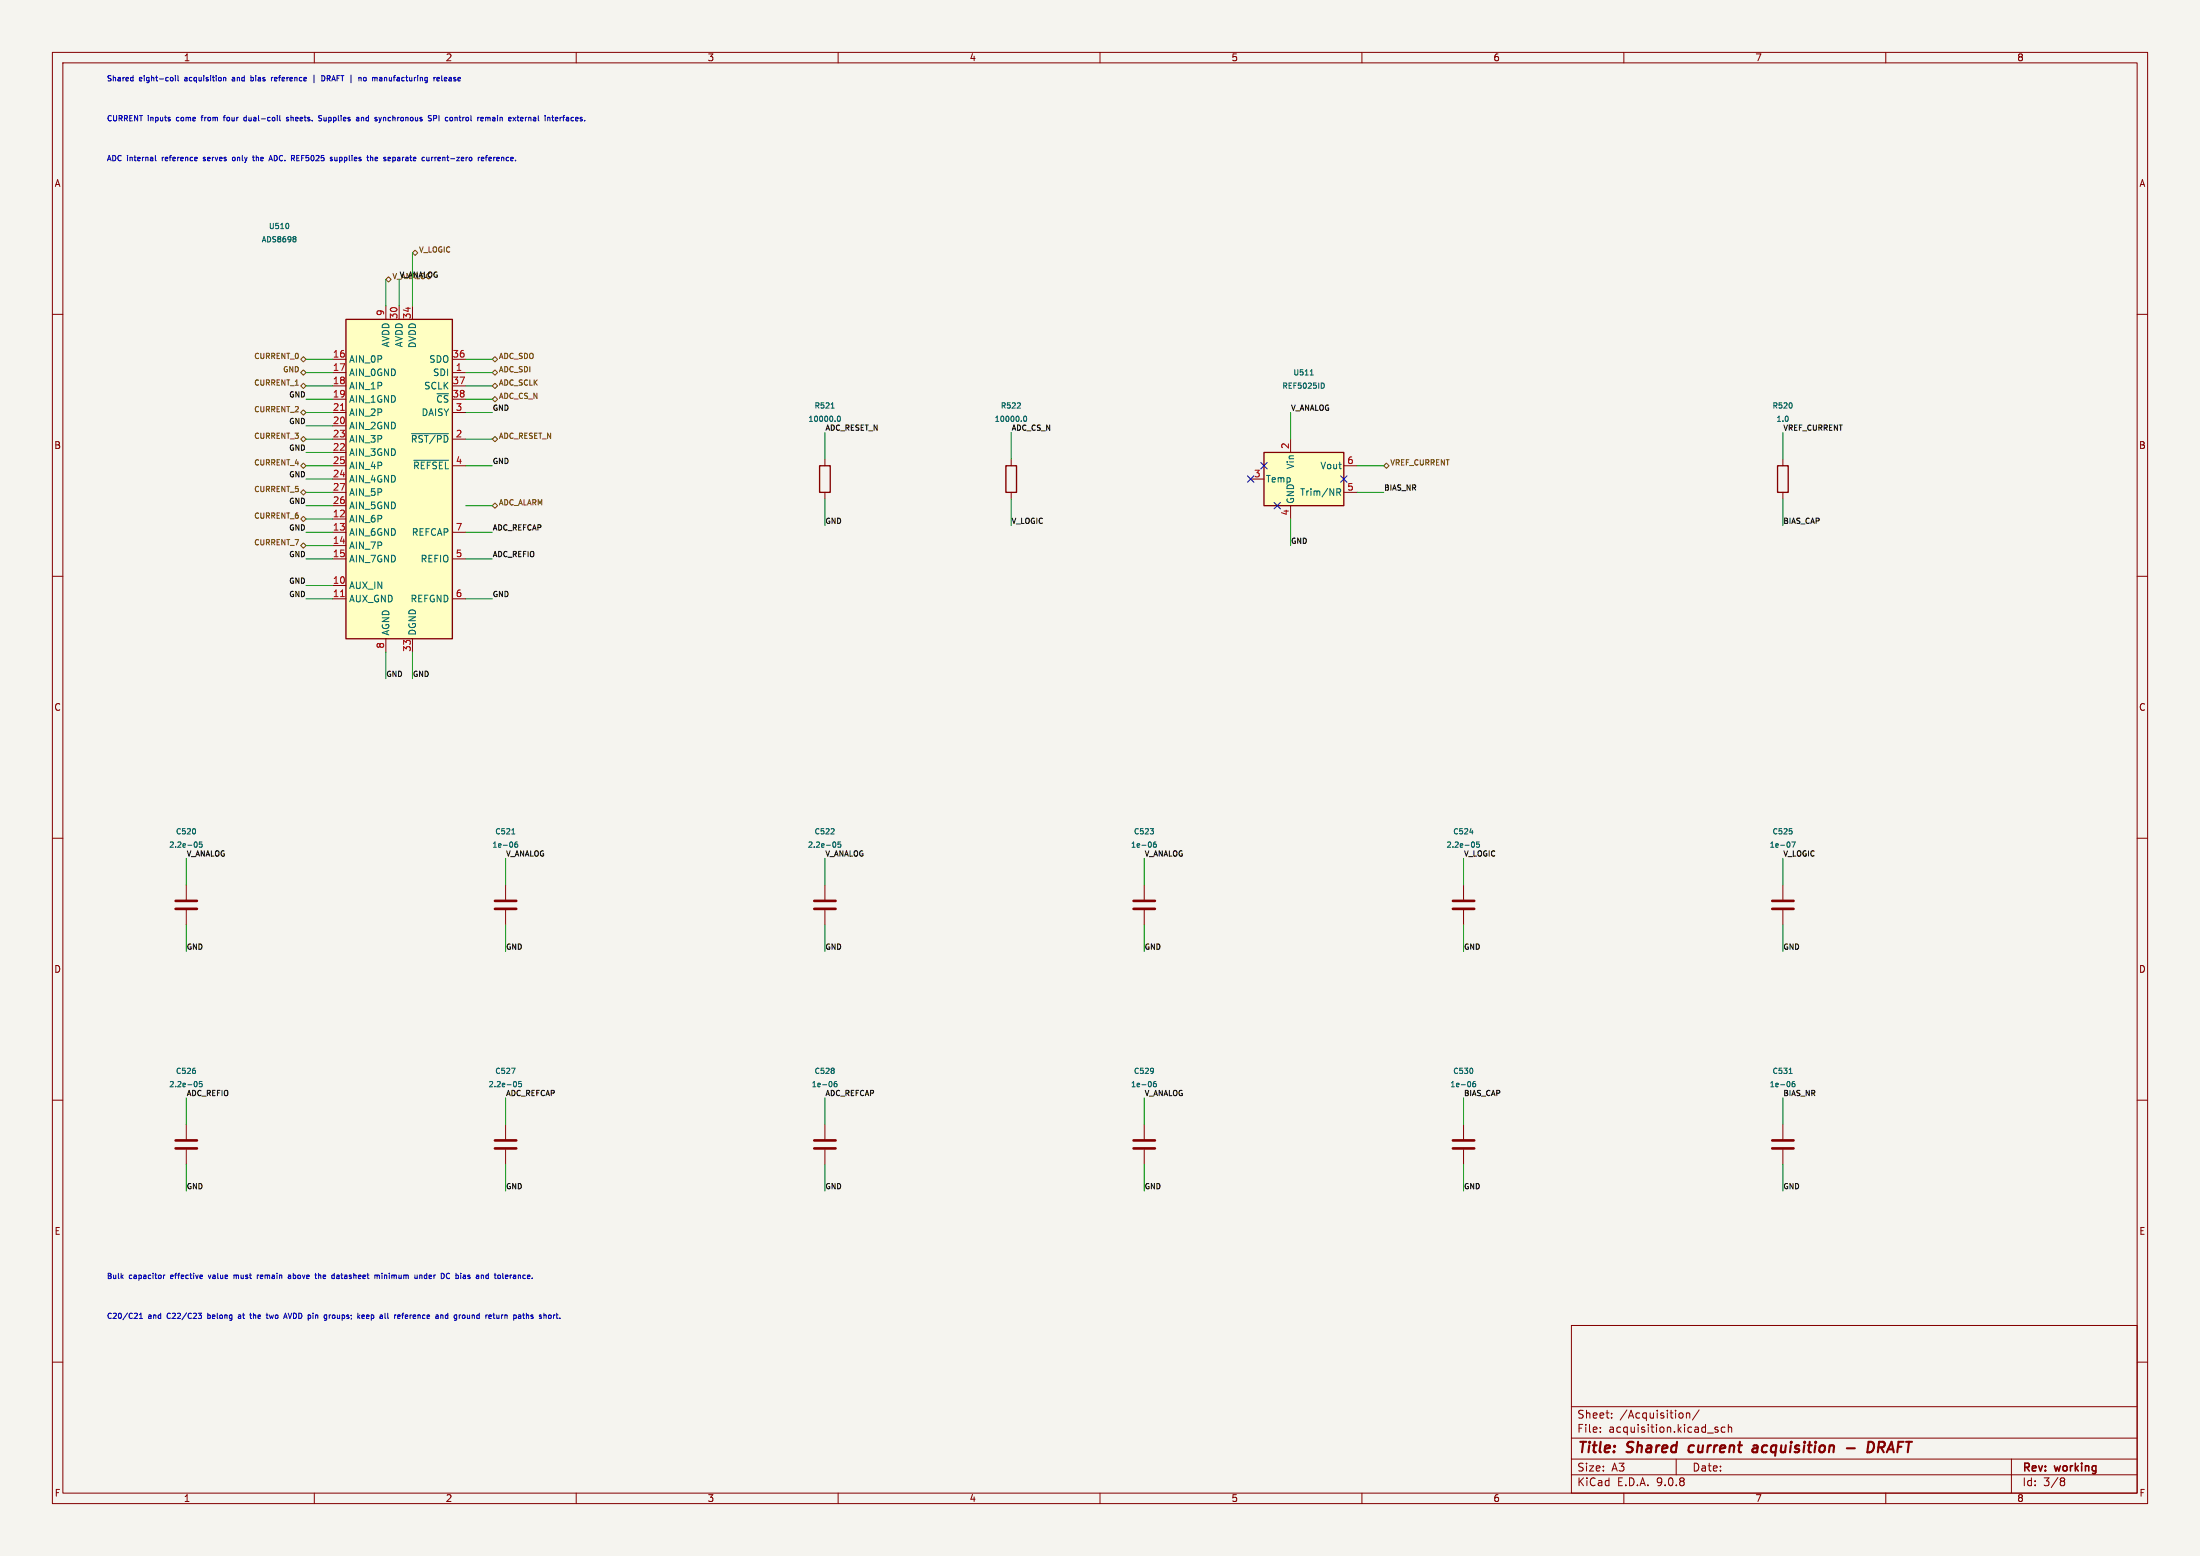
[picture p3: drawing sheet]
<svg xmlns="http://www.w3.org/2000/svg" width="420mm" height="297mm" viewBox="0 0 420 297" stroke-linecap="round" stroke-linejoin="round" font-family="sans-serif">
<path d="M0 0h420v297h-420z" fill="#f5f4ef" stroke="#f5f4ef" stroke-width=".19"/>
<g fill="none" stroke="#840000" stroke-width=".19">
<path d="M10 10h400v277h-400zM12 12h396v273h-396zM60 10v2M110 10v2M160 10v2M210 10v2M260 10v2M310 10v2M360 10v2M10 60h2M408 60h2M157.5 87.6v1.3"/>
<path d="M157.5 94v1.3M10 110h2M408 110h2M10 160h2M408 160h2M10 210h2M35.6 214.6v2.8M35.6 219.5v2.7M157.5 214.6v2.8M157.5 219.5v2.7M408 210h2M300 253h108v32h-108z"/>
<path d="M10 260h2M300 278.5h108M300 274.5h108M300 268.5h108M305.5 273.2v.2M305.5 272.5v.1M307.7 270.5v.2M307.7 269.8v.1M320 278.5v3M321.2 269.8v.7M321.9 269.8l.3-.1 .3 .1 .1 .9M321.9 269.7v1"/>
<path d="M324.4 269.1l-1.3 1.9M327.4 272.7l.6 .4-.2 .3-.4-.1M327.9 272.5l-.3-.1-.2 .2M329.3 272.5l-.4-.1-.3 .3 .1 .6h.6M329.9 272.5l.3-.1 .3 .1 .1 .9M329.9 271.9v1.5M384 278.5v6.5M408 260h2M60 285v2M110 285v2M160 285v2M210 285v2"/>
<path d="M260 285v2M300 281.5h108M310 285v2M360 285v2M393.6 282.7h.3M393.9 282.7l.2 .2 .1 .4-.2 .2-.4 .1M394.2 282.4l-.3 .3"/>
</g>
<path d="M322.5 276.1l-.2 .7 .4 .4M334.7 276h.8M335.5 276.3l-.6 .1a.4 .4 0 0 0-.4 .4 .4 .4 0 0 0 .3 .4l.6-.1M352.6 276.4h1.5M356.7 275.2a.96 .96 0 0 1 1.1 .6 .96 .96 0 0 1-.3 1.1l-.5 .3h-.5zM358.6 276.3h.8M359.5 275.2h-.8l-.2 2" fill="none" stroke="#840000" stroke-width=".4"/>
<path d="M33.5 217.7h4.1M33.5 219.2h4.1M155.4 217.7h4.1M155.4 219.2h4.1" fill="none" stroke="#840000" stroke-width=".51"/>
<path d="M158.7 77.9h.5M159.9 79.5l.2-.1a.54 .54 0 0 1 .3 .5 .54 .54 0 0 1-.3 .5l-.2-.3zM37.3 204.4v.4M37.4 206.4a.64 .64 0 0 1 0 1M38.6 206.4h-.5l-.1 .5h.5l.1 .4-.2 .1-.4-.1M159.2 204v.2M159.2 204.4v.4M159.7 206.4l-.3 .1-.1 .2-.1 .5 .2 .2 .4-.1-.1-.4-.3-.1-.2 .2" fill="none" stroke="#006464" stroke-width=".19"/>
<path d="M156.5 88.9h2v5.1h-2z" fill="none" stroke="#840000" stroke-width=".25"/>
<path d="M241.3 86.4h15.2v10.1h-15.2z" fill="#ffffc2"/>
<path d="M192 88.9h2.1v5.1h-2.1zM241.3 86.4h15.2v10.1h-15.2z" fill="none" stroke="#840000" stroke-width=".25"/>
<g fill="none" stroke="#840000" stroke-width=".19">
<path d="M193 87.6v1.3M193 94v1.3M238.8 91.4h2.5M246.4 83.8v2.6M246.4 96.5v2.6M256.5 88.9h2.6M256.5 94h2.6M96.5 168.9v2.8M96.5 173.7v2.8M157.5 168.9v2.8M157.5 173.7v2.8M218.4 168.9v2.8"/>
<path d="M218.4 173.7v2.8M279.4 168.9v2.8M279.4 173.7v2.8M340.4 168.9v2.8M340.4 173.7v2.8M96.5 214.6v2.8M96.5 219.5v2.7M218.4 214.6v2.8M218.4 219.5v2.7M279.4 214.6v2.8M279.4 219.5v2.7"/>
</g>
<g fill="none" stroke="#006464" stroke-width=".19">
<path d="M194.2 77.9h.6M194.8 77v.3M195.5 79.5l.2-.1a.54 .54 0 0 1 .3 .5 .54 .54 0 0 1-.3 .5l-.3-.3zM250.1 71.6h.6M250.3 70.7l.1-.1v1M252.5 73.1a.55 .55 0 0 1 .3 .5 .55 .55 0 0 1-.3 .5M255.2 93.3h.5l.2 .2-.1 .4-.6 .1M255.5 94l.4 .6M97.7 159.2h.6M158.6 159.2h.6M159.2 158.3v.3M219.6 158.2h.6l-.3 .4"/>
<path d="M220.2 158.6v.5M280.6 158.8h.6M342.1 158.6v.5M98.7 160.7l-.2 .1-.2 .1v.6l.2 .2 .3-.1-.1-.5h-.2l-.2 .2M159.3 160.7a.64 .64 0 0 1 0 1M160.5 160.7h-.5l-.1 .5 .5-.1 .1 .5-.2 .1-.4-.1M220.7 160.7l-.3 .1-.2 .1v.6l.2 .2 .3-.1v-.5h-.3l-.2 .2M281.2 160.7a.64 .64 0 0 1 0 1M282.4 160.7h-.5v.5l.5-.1v.5l-.1 .1-.4-.1M342.1 160.7h.6l-.4 1M97.7 203.9h.6l-.4 1M98.4 206.4a.64 .64 0 0 1 0 1"/>
<path d="M99.5 206.4h-.5v.5h.5v.4l-.1 .1-.4-.1M220.2 204v.7M220.2 204.3v.1M220.7 206.4l-.3 .1-.2 .2v.5l.2 .2 .3-.1v-.4l-.3-.1-.2 .2M281.1 204.1v.6M281.6 206.4l-.3 .1-.1 .2-.1 .5 .2 .2 .4-.1-.1-.4-.3-.1-.2 .2"/>
</g>
<g fill="none" stroke="#840000" stroke-width=".51">
<path d="M94.5 172h4.1M94.5 173.5h4.1M155.4 172h4.1M155.4 173.5h4.1M216.4 172h4.1M216.4 173.5h4.1M277.4 172h4M277.4 173.5h4M338.3 172h4.1M338.3 173.5h4.1M94.5 217.7h4.1M94.5 219.2h4.1"/>
<path d="M216.4 217.7h4.1M216.4 219.2h4.1M277.4 217.7h4M277.4 219.2h4"/>
</g>
<path d="M66 61h20.4v60.9h-20.4z" fill="#ffffc2"/>
<path d="M66 61h20.4v60.9h-20.4zM339.3 88.9h2.1v5.1h-2.1z" fill="none" stroke="#840000" stroke-width=".25"/>
<g fill="none" stroke="#840000" stroke-width=".19">
<path d="M73.7 58.4v2.6M76.2 58.4v2.6M78.7 58.4v2.6M63.5 68.6h2.5M63.5 71.1h2.5M63.5 73.7h2.5M63.5 76.2h2.5M63.5 78.7h2.5M86.4 68.6h2.5M86.4 71.1h2.5M86.4 73.7h2.5M86.4 76.2h2.5"/>
<path d="M86.4 78.7h2.5M63.5 81.3h2.5M63.5 83.8h2.5M63.5 86.4h2.5M63.5 88.9h2.5M63.5 91.4h2.5M63.5 94h2.5M63.5 96.5h2.5M63.5 99.1h2.5M86.4 83.8h2.5M86.4 88.9h2.5M340.4 87.6v1.3"/>
<path d="M340.4 94v1.3M63.5 101.6h2.5M63.5 104.1h2.5M63.5 106.7h2.5M63.5 111.8h2.5M63.5 114.3h2.5M86.4 101.6h2.5M86.4 106.7h2.5M86.4 114.3h2.5M73.7 121.9v2.6M78.7 121.9v2.6M35.6 168.9v2.8"/>
<path d="M35.6 173.7v2.8M340.4 214.6v2.8M340.4 219.5v2.7"/>
</g>
<path d="M65 78.3h.7M65 113.9h.7" fill="none" stroke="#a90000" stroke-width=".19"/>
<path d="M55 42.7l.1 .3-.1 .5M56.3 45.2l.2 .2-.2 .2 .2 .4-.2 .2M342.1 77.1v.6M78.6 82.8h7M79 87.9h6.6M37.3 158.4v.6M37.4 160.7a.64 .64 0 0 1 0 1M38.6 160.7h-.5l-.1 .5 .5-.1 .1 .5-.2 .1-.4-.1M341.5 204.9h.6M342.6 206.4l-.3 .1-.1 .2-.1 .5 .2 .2 .3-.1v-.4l-.3-.1-.2 .2" fill="none" stroke="#006464" stroke-width=".19"/>
<path d="M33.5 172h4.1M33.5 173.5h4.1M338.3 217.7h4.1M338.3 219.2h4.1" fill="none" stroke="#840000" stroke-width=".51"/>
<g fill="none" stroke="#725600" stroke-width=".19">
<path d="M74.2 52.8l.5 .5-.5 .5-.5-.5zM78.7 48.3l.5-.5 .6 .5-.6 .5zM57.4 71.1l.5-.5 .5 .5-.5 .5zM57.4 68.6l.5-.5 .5 .5-.5 .5zM57.4 73.7l.5-.5 .5 .5-.5 .5zM57.4 78.7l.5-.5 .5 .5-.5 .5zM94 76.2l.5-.5 .5 .5-.5 .5zM94 71.1l.5-.5 .5 .5-.5 .5zM94 68.6l.5-.5 .5 .5-.5 .5zM94.5 73.2l.5 .5-.5 .5-.5-.5zM57.4 83.8l.5-.5 .5 .5-.5 .5zM57.4 88.9l.5-.5 .5 .5-.5 .5z"/>
<path d="M57.4 99.1l.5-.5 .5 .5-.5 .5zM57.4 94l.5-.5 .5 .5-.5 .5zM94.5 96l.5 .5-.5 .5-.5-.5zM94.5 83.3l.5 .5-.5 .5-.5-.5zM264.2 88.9l.5-.5 .5 .5-.5 .5zM57.4 104.1l.5-.5 .5 .5-.5 .5z"/>
</g>
<g fill="none" stroke="#009600" stroke-width=".19">
<path d="M73.7 53.3v5.1M76.2 53.3v5.1M78.7 48.3v10.1M58.4 71.1h5.1M58.4 73.7h5.1M58.4 76.2h5.1M58.4 78.7h5.1M58.4 68.6h5.1M88.9 71.1h5.1M88.9 73.7h5.1M88.9 76.2h5.1M88.9 78.7h5.1"/>
<path d="M88.9 68.6h5.1M246.4 78.7v5.1M58.4 99.1h5.1M58.4 96.5h5.1M58.4 81.3h5.1M58.4 94h5.1M58.4 83.8h5.1M58.4 86.4h5.1M58.4 88.9h5.1M58.4 91.4h5.1M88.9 96.5h5.1M88.9 83.8h5.1"/>
<path d="M88.9 88.9h5.1M157.5 82.6v5M157.5 95.3v5M193 82.6v5M193 95.3v5M246.4 99.1v5M259.1 94h5.1M259.1 88.9h5.1M340.4 82.6v5M340.4 95.3v5M58.4 101.6h5.1M58.4 104.1h5.1"/>
<path d="M58.4 106.7h5.1M58.4 114.3h5.1M58.4 111.8h5.1M88.9 101.6h5.1M88.9 106.7h5.1M88.9 114.3h5.1M73.7 124.5v5M78.7 124.5v5M35.6 163.8v5.1M35.6 176.5v5.1M96.5 163.8v5.1M96.5 176.5v5.1"/>
<path d="M157.5 163.8v5.1M157.5 176.5v5.1M218.4 163.8v5.1M218.4 176.5v5.1M279.4 163.8v5.1M279.4 176.5v5.1M340.4 163.8v5.1M340.4 176.5v5.1M35.6 209.6v5M96.5 209.6v5M157.5 209.6v5M218.4 209.6v5"/>
<path d="M279.4 209.6v5M340.4 209.6v5M35.6 222.2v5.1M96.5 222.2v5.1M157.5 222.2v5.1M218.4 222.2v5.1M279.4 222.2v5.1M340.4 222.2v5.1"/>
</g>
<path d="M238.2 90.8l1.2 1.2M239.4 90.8l-1.2 1.2M240.7 88.3l1.2 1.2M241.9 88.3l-1.2 1.2M243.2 95.9l1.2 1.2M244.4 95.9l-1.2 1.2M255.9 90.8l1.2 1.2M257.1 90.8l-1.2 1.2" fill="none" stroke="#000084" stroke-width=".19"/>
<g fill="none" stroke="#0000c2" stroke-width=".19">
<path d="M25.1 14.8h.3M25.4 14.4v1.1M25.4 15.4l-.3 .1M32.6 14.8h.3l.1 .2v.4h-.4M33.5 14.4v.1M33.5 14.8v.7M34 14.4v.9l.1 .2M42.7 14.9l.4-.1v.7M42.7 14.8v.7M44.4 15.1v.3M47.9 15.4l.3 .1M47.9 14.4v1.1"/>
<path d="M48.2 14.8h-.3M51.8 14.8v.7M52.1 14.8l-.3 .2M59.9 14.3v1.5M61.4 14.4a.51 .51 0 0 1 .6 .5 .51 .51 0 0 1-.6 .6M62.5 15h.4M62.9 14.4h-.4v1.1M69.5 14.8h.2l.2 .2v.3l-.2 .2-.3-.2zM72.4 15.3l.2 .2 .3-.1M72.5 14.8h.4v.7M72.9 15l-.5 .2M82.8 14.8v.7"/>
<path d="M83.1 14.8l-.3 .2M83.4 15.1l.5-.1-.1-.2h-.2l-.2 .1 .1 .5h.3M84.3 14.4v.9l.2 .2M85 14.8l-.2 .1v.4l.2 .2M85.3 15l-.5 .1M29.7 29.7v.8l.1 .2M32.4 22.7l.1 .2-.1 .2M32.4 22.4h.1M37.5 30l.1 .3-.4 .1M37.6 30.6l-.1 .1M38.4 22.4h.4M38.8 30.6l.1 .1"/>
<path d="M38.9 30.1v.2M42.6 22.4h.4M43 22.1l-.2 .1v.9M44.7 30l-.3 .2v.4l.3 .1M47 22.4h-.3l-.2 .2 .1 .4h.4M47 22.1v1M48.2 30h.4M48.3 29.7v.8l.3 .2M51.3 30.7l.4-1 .3 1M51.4 30.4h.5M53.4 22.1v.8l.2 .2M55.1 22.4h-.3l-.1 .1v.2l.4 .1v.2h-.4"/>
<path d="M56.7 30.2h.3M57.1 29.7h-.4v1h.4M60.8 22.3l.6 .5-.2 .3-.4-.1M61.4 22.1h-.4l-.2 .1M61.8 22.4l.1 .6M63.9 30l.1 .6h.4M68.2 22.4l.3 .1v.6M68.5 23l-.3 .1M68.5 22.6l-.3 .1M69 22.4v.7M69.4 22.4l-.4 .1M70.7 30.1h.4l.1 .6"/>
<path d="M70.7 29.7v1M71.7 30.1v.5M72.1 30.3l-.5 .1M72.3 22.4l.3 .7M72.6 23.1l-.1 .2M72.8 22.4l-.2 .7M74.4 30l.2 .3-.5 .1M74.5 30.6l-.1 .1M75 30v1M75 30.6l.1 .1M75.1 30l-.1 .1M81.5 30v.6h.4"/>
<path d="M81.9 30v.7M82 22.1h.3M82 22.5l.3 .1v.3l-.1 .2h-.3M82.4 30v.7M82.7 30l-.3 .2M82.8 22.6l.5-.1v-.3l-.5-.1v1M86.8 22.4v.7M87.1 22.4l-.3 .1M91.3 30v.7M91.6 30l-.3 .2M91.9 30.4l.5-.1-.1-.2-.3-.1-.1 .2v.4h.4M92.1 22.4l.2 .2-.5 .1"/>
<path d="M92.2 23l-.1 .1M92.7 30h.3M92.7 22.5l.3-.1 .1 .1M92.7 22.4v.7M93 29.7l-.2 .1v.9M93.1 22.5v.6M93.5 22.4h-.2l-.2 .1M93.7 30l-.4 .2 .1 .4 .3 .1M93.8 30.3l-.5 .1M98.7 22.4h.4M98.8 22.1v.8l.3 .2M99.7 22.4l-.3 .1v.5l.3 .1"/>
<path d="M99.9 22.6l-.5 .1M105.3 22.4h.4M105.5 23l.2 .1M106 22.7l.5-.1-.1-.2h-.2l-.2 .1 .1 .5h.3M26 250.7l.2 .1v.3l-.6 .6h.6M26.6 251.7h.6M26.6 250.9l.3-.2v1M31.2 243.4v.7M31.5 243.4l-.3 .2M37.8 250.7h.7l-.4 .3 .3 .1 .1 .4-.2 .2h-.3M38.3 243.4h.3l.1 .2-.5 .1M38.6 244l-.3 .1"/>
<path d="M39.7 250.7v1M39.7 251.6l.1 .1M39.8 251h-.1M39.8 243.4l.2 .7M44.7 243.4v.7M44.9 243.4l-.2 .1M45.8 251h-.3M45.9 251.3l-.4 .1v.2l.4 .1M47.7 251h.3M47.8 251.5l.2 .2M49.1 243.4v.7M49.4 243.4l-.3 .2"/>
<path d="M50.8 251h.4M51.1 251.7h.1M51.4 251l.2 .7 .2-.5M54.5 250.7l.3 1M55 250.7l.4 1M55.1 243.4h.3l.1 .7M55.5 243.6l-.5 .2 .2 .3 .3-.1M60.8 243v1.1M61.2 243.4l-.4 .1M62.8 251v.7M63.1 251l-.3 .2M63.5 251.1v.5"/>
<path d="M64.3 243.4h.4M64.6 243.7l-.3 .1v.2l.3 .1M68.3 250.7v1M69.1 251.3l.5-.1-.1-.2h-.3l-.1 .1v.5h.4M70.3 251l-.3 .1v.5l.3 .1M70.4 251.2l-.4 .1M71.7 243.4l.3 .1M72 243.5l.1-.1h.3v.7M72 243.5v.6M72.9 243v.1M72.9 243.4v.7M74 250.7v.8l.2 .2"/>
<path d="M76.7 251h.4M77.1 250.7l-.3 .1M77.7 251l-.3 .1v.5l.3 .1M77.8 251.2l-.4 .1M80.1 243.5l.4-.1 .1 .7M80.1 243.4v.7M81 243.5v.5M84.4 251l.2 .1v.6M85.4 243.1h.4M85.5 251h-.3l-.2 .2 .1 .4h.4M85.5 250.7v1M85.8 244h-.4"/>
<path d="M89.2 251l.1 .6h.3M89.3 244l.1 .1M89.4 243.4v.3M92.7 243.9l.2 .2 .3-.1M93.2 243.4h-.3l-.2 .2M93.2 243v1.1M94.8 251l.1 .6h.4M95.3 251v.7M95.7 251v.7M95.8 251l-.1 .2M96.6 243.4h.3l.1 .2-.5 .1M96.9 244l-.3 .1"/>
<path d="M100.5 251.1l.4-.1v.7M100.5 250.7v1M101.4 251.6l.1 .1M101.4 251v.3M106 251l-.3 .2M106.2 251h.3M106.3 250.7v.8l.2 .2"/>
</g>
<g font-size="2.8" fill="#840000">
<text x="301" y="277.9">Title:</text>
<text x="310.6" y="277.9">Shared</text>
<text x="323.3" y="277.9">current</text>
<text x="336.2" y="277.9">acquisition</text>
<text x="359.8" y="277.9">DRAFT</text>
</g>
<g font-size="2.1" fill="#840000">
<text x="301" y="273.7">File:</text>
<text x="301" y="271">Sheet:</text>
<text x="307.1" y="273.7">acquisition.kicad_sch</text>
<text x="309.2" y="271">/Acquisition/</text>
<text x="301" y="281.1">Size:</text>
<text x="307.6" y="281.1">A3</text>
<text x="323" y="281.1">Date:</text>
<text x="386" y="281.3">Rev:</text>
<text x="392.4" y="281.3">working</text>
<text x="301" y="283.9">KiCad</text>
<text x="308.7" y="283.9">E.D.A.</text>
<text x="316.3" y="283.9">9.0.8</text>
<text x="386" y="283.9">Id:</text>
<text x="390.1" y="283.9">3/8</text>
</g>
<g font-size="1.8" fill="#840000">
<text x="35" y="11.9">1</text>
<text x="85" y="11.9">2</text>
<text x="135" y="11.9">3</text>
<text x="185" y="11.9">4</text>
<text x="235" y="11.9">5</text>
<text x="285" y="11.9">6</text>
<text x="335" y="11.9">7</text>
<text x="385" y="11.9">8</text>
<text x="10.3" y="35.9">A</text>
<text x="408.3" y="35.9">A</text>
<text x="10.3" y="85.9">B</text>
<text x="408.2" y="85.9">B</text>
<text x="10.3" y="135.9">C</text>
<text x="408.2" y="135.9">C</text>
<text x="10.3" y="185.9">D</text>
<text x="408.2" y="185.9">D</text>
<text x="10.3" y="235.9">E</text>
<text x="408.3" y="235.9">E</text>
<text x="10.3" y="285.9">F</text>
<text x="35" y="286.9">1</text>
<text x="85" y="286.9">2</text>
<text x="135" y="286.9">3</text>
<text x="185" y="286.9">4</text>
<text x="235" y="286.9">5</text>
<text x="285" y="286.9">6</text>
<text x="335" y="286.9">7</text>
<text x="385" y="286.9">8</text>
<text x="408.3" y="285.9">F</text>
</g>
<g font-size="1.8" fill="#a90000">
<text x="73.4" y="60.4" transform="rotate(-90 73.4 60.4)">9</text>
<text x="75.9" y="61" transform="rotate(-90 75.9 61)">30</text>
<text x="78.5" y="61" transform="rotate(-90 78.5 61)">34</text>
<text x="63.5" y="68.3">16</text>
<text x="63.5" y="70.9">17</text>
<text x="86.3" y="68.3">36</text>
<text x="86.9" y="70.9">1</text>
<text x="63.5" y="73.4">18</text>
<text x="63.5" y="75.9">19</text>
<text x="86.3" y="73.4">37</text>
<text x="86.3" y="75.9">38</text>
<text x="63.5" y="78.5">21</text>
<text x="63.5" y="81">20</text>
<text x="63.5" y="83.6">23</text>
<text x="86.9" y="78.5">3</text>
<text x="86.9" y="83.6">2</text>
<text x="63.5" y="86.1">22</text>
<text x="63.5" y="88.6">25</text>
<text x="86.9" y="88.6">4</text>
<text x="246.1" y="85.8" transform="rotate(-90 246.1 85.8)">2</text>
<text x="257.1" y="88.6">6</text>
<text x="63.5" y="91.2">24</text>
<text x="63.5" y="93.7">27</text>
<text x="239.3" y="91.2">3</text>
<text x="257.1" y="93.7">5</text>
<text x="63.5" y="96.3">26</text>
<text x="63.5" y="98.8">12</text>
<text x="63.5" y="101.3">13</text>
<text x="86.9" y="101.3">7</text>
<text x="246.1" y="98.5" transform="rotate(-90 246.1 98.5)">4</text>
<text x="63.5" y="103.9">14</text>
<text x="63.5" y="106.4">15</text>
<text x="86.9" y="106.4">5</text>
<text x="63.5" y="111.5">10</text>
<text x="63.5" y="114">11</text>
<text x="86.9" y="114">6</text>
<text x="73.4" y="123.9" transform="rotate(-90 73.4 123.9)">8</text>
<text x="78.5" y="124.5" transform="rotate(-90 78.5 124.5)">33</text>
</g>
<g font-size="1.8" fill="#006464">
<text x="66.5" y="69.4">AIN_0P</text>
<text x="66.5" y="72">AIN_0GND</text>
<text x="74.5" y="66.4" transform="rotate(-90 74.5 66.4)">AVDD</text>
<text x="77.1" y="66.4" transform="rotate(-90 77.1 66.4)">AVDD</text>
<text x="79.6" y="66.6" transform="rotate(-90 79.6 66.6)">DVDD</text>
<text x="81.8" y="69.4">SDO</text>
<text x="82.6" y="72">SDI</text>
<text x="66.5" y="74.5">AIN_1P</text>
<text x="66.5" y="77.1">AIN_1GND</text>
<text x="80.9" y="74.5">SCLK</text>
<text x="83.2" y="77.1">~{CS}</text>
<text x="66.5" y="79.6">AIN_2P</text>
<text x="66.5" y="82.1">AIN_2GND</text>
<text x="80.4" y="79.6">DAISY</text>
<text x="66.5" y="84.7">AIN_3P</text>
<text x="66.5" y="87.2">AIN_3GND</text>
<text x="66.5" y="89.8">AIN_4P</text>
<text x="78.3" y="84.7">~{RST/PD}</text>
<text x="78.8" y="89.8">~{REFSEL}</text>
<text x="247.2" y="89.7" transform="rotate(-90 247.2 89.7)">Vin</text>
<text x="252" y="89.8">Vout</text>
<text x="66.5" y="92.3">AIN_4GND</text>
<text x="66.5" y="94.8">AIN_5P</text>
<text x="241.6" y="92.3">Temp</text>
<text x="248.1" y="94.8">Trim/NR</text>
<text x="66.5" y="97.4">AIN_5GND</text>
<text x="66.5" y="99.9">AIN_6P</text>
<text x="247.2" y="96.3" transform="rotate(-90 247.2 96.3)">GND</text>
<text x="66.5" y="102.5">AIN_6GND</text>
<text x="66.5" y="105">AIN_7P</text>
<text x="66.5" y="107.5">AIN_7GND</text>
<text x="78.5" y="102.5">REFCAP</text>
<text x="80.2" y="107.5">REFIO</text>
<text x="66.5" y="112.6">AUX_IN</text>
<text x="66.5" y="115.2">AUX_GND</text>
<text x="78.3" y="115.2">REFGND</text>
<text x="74.5" y="121.4" transform="rotate(-90 74.5 121.4)">AGND</text>
<text x="79.6" y="121.4" transform="rotate(-90 79.6 121.4)">DGND</text>
</g>
<g font-size="1.4" fill="#0000c2">
<text x="20.3" y="15.7">Shared</text>
<text x="26.6" y="15.7">eight-coil</text>
<text x="35.4" y="15.7">acquisition</text>
<text x="44.8" y="15.7">and</text>
<text x="48.6" y="15.7">bias</text>
<text x="52.7" y="15.7">reference</text>
<text x="60.9" y="15.7">|</text>
<text x="62.9" y="15.7">DRAFT |</text>
<text x="70.5" y="15.7">no</text>
<text x="73.3" y="15.7">manufacturing</text>
<text x="85.3" y="15.7">release</text>
<text x="20.3" y="23.3">CURRENT inputs</text>
<text x="33.9" y="23.3">come</text>
<text x="38.9" y="23.3">from</text>
<text x="43.4" y="23.3">four</text>
<text x="47.5" y="23.3">dual-coil</text>
<text x="55.9" y="23.3">sheets.</text>
<text x="62.3" y="23.3">Supplies</text>
<text x="69.8" y="23.3">and</text>
<text x="73.6" y="23.3">synchronous</text>
<text x="84" y="23.3">SPI</text>
<text x="87.5" y="23.3">control</text>
<text x="93.9" y="23.3">remain</text>
<text x="100.1" y="23.3">external</text>
<text x="107.3" y="23.3">interfaces.</text>
<text x="20.3" y="31">ADC internal</text>
<text x="31.1" y="31">reference</text>
<text x="39.3" y="31">serves</text>
<text x="45.1" y="31">only</text>
<text x="49.3" y="31">the</text>
<text x="52.7" y="31">ADC.</text>
<text x="57.1" y="31">REF5025</text>
<text x="64.8" y="31">supplies</text>
<text x="72.1" y="31">the</text>
<text x="75.5" y="31">separate</text>
<text x="83.1" y="31">current-zero</text>
<text x="94" y="31">reference.</text>
<text x="20.3" y="244.3">Bulk</text>
<text x="24.6" y="244.3">capacitor</text>
<text x="32.8" y="244.3">effective</text>
<text x="40.3" y="244.3">value</text>
<text x="45.3" y="244.3">must</text>
<text x="50" y="244.3">remain</text>
<text x="56.2" y="244.3">above</text>
<text x="61.7" y="244.3">the</text>
<text x="65.1" y="244.3">datasheet</text>
<text x="73.5" y="244.3">minimum</text>
<text x="81.4" y="244.3">under</text>
<text x="86.7" y="244.3">DC</text>
<text x="89.7" y="244.3">bias</text>
<text x="93.9" y="244.3">and</text>
<text x="97.7" y="244.3">tolerance.</text>
<text x="20.3" y="251.9">C20/C21</text>
<text x="28.3" y="251.9">and</text>
<text x="32.1" y="251.9">C22/C23</text>
<text x="40.1" y="251.9">belong</text>
<text x="46.2" y="251.9">at</text>
<text x="48.7" y="251.9">the</text>
<text x="52.1" y="251.9">two</text>
<text x="55.7" y="251.9">AVDD pin</text>
<text x="63.9" y="251.9">groups;</text>
<text x="70.5" y="251.9">keep</text>
<text x="75" y="251.9">all</text>
<text x="78" y="251.9">reference</text>
<text x="86.2" y="251.9">and</text>
<text x="90" y="251.9">ground</text>
<text x="96.2" y="251.9">return</text>
<text x="101.8" y="251.9">paths</text>
<text x="107" y="251.9">short.</text>
</g>
<g font-size="1.4" fill="#006464">
<text x="49.9" y="46.5">ADS8698</text>
<text x="51.2" y="43.9">U510</text>
<text x="246.8" y="71.9">U511</text>
<text x="244.7" y="74.4">REF5025ID</text>
<text x="155.4" y="78.2">R521</text>
<text x="191" y="78.2">R522</text>
<text x="338.3" y="78.2">R520</text>
<text x="339" y="80.7">1.0</text>
<text x="32.2" y="162">2.2e-05</text>
<text x="33.5" y="159.5">C520</text>
<text x="93.9" y="162">1e-06</text>
<text x="94.4" y="159.5">C521</text>
<text x="154.1" y="162">2.2e-05</text>
<text x="155.4" y="159.5">C522</text>
<text x="215.8" y="162">1e-06</text>
<text x="216.4" y="159.5">C523</text>
<text x="276" y="162">2.2e-05</text>
<text x="277.3" y="159.5">C524</text>
<text x="337.7" y="162">1e-07</text>
<text x="338.3" y="159.5">C525</text>
<text x="33.5" y="205.2">C526</text>
<text x="94.4" y="205.2">C527</text>
<text x="154.8" y="207.7">1e-06</text>
<text x="155.4" y="205.2">C528</text>
<text x="215.8" y="207.7">1e-06</text>
<text x="216.4" y="205.2">C529</text>
<text x="277.3" y="205.2">C530</text>
<text x="338.3" y="205.2">C531</text>
</g>
<g font-size="1.4" fill="#0f0f0f">
<text x="74.8" y="53.3">V_ANALOG</text>
<text x="76.2" y="53.1">V_ANALOG</text>
<text x="55.1" y="75.9">GND</text>
<text x="55.1" y="81">GND</text>
<text x="94" y="78.5">GND</text>
<text x="154.2" y="80.7">10000.0</text>
<text x="157.5" y="82.3">ADC_RESET_N</text>
<text x="189.8" y="80.7">10000.0</text>
<text x="193" y="82.3">ADC_CS_N</text>
<text x="246.4" y="78.5">V_ANALOG</text>
<text x="340.4" y="82.3">VREF_CURRENT</text>
<text x="55.1" y="86.1">GND</text>
<text x="94" y="88.6">GND</text>
<text x="55.1" y="91.2">GND</text>
<text x="264.2" y="93.7">BIAS_NR</text>
<text x="55.1" y="96.2">GND</text>
<text x="55.1" y="101.3">GND</text>
<text x="94" y="101.3">ADC_REFCAP</text>
<text x="157.5" y="100.1">GND</text>
<text x="193" y="100.1">V_LOGIC</text>
<text x="340.4" y="100.1">BIAS_CAP</text>
<text x="55.1" y="106.4">GND</text>
<text x="94" y="106.4">ADC_REFIO</text>
<text x="246.4" y="103.9">GND</text>
<text x="55.1" y="111.5">GND</text>
<text x="55.1" y="114">GND</text>
<text x="94" y="114">GND</text>
<text x="73.7" y="129.3">GND</text>
<text x="78.7" y="129.3">GND</text>
<text x="35.6" y="163.6">V_ANALOG</text>
<text x="96.5" y="163.6">V_ANALOG</text>
<text x="157.5" y="163.6">V_ANALOG</text>
<text x="218.4" y="163.6">V_ANALOG</text>
<text x="279.4" y="163.6">V_LOGIC</text>
<text x="340.4" y="163.6">V_LOGIC</text>
<text x="35.6" y="181.3">GND</text>
<text x="96.5" y="181.3">GND</text>
<text x="157.5" y="181.3">GND</text>
<text x="218.4" y="181.3">GND</text>
<text x="279.4" y="181.3">GND</text>
<text x="340.4" y="181.3">GND</text>
<text x="32.2" y="207.7">2.2e-05</text>
<text x="35.6" y="209.3">ADC_REFIO</text>
<text x="93.2" y="207.7">2.2e-05</text>
<text x="96.5" y="209.3">ADC_REFCAP</text>
<text x="157.5" y="209.3">ADC_REFCAP</text>
<text x="218.4" y="209.3">V_ANALOG</text>
<text x="276.8" y="207.7">1e-06</text>
<text x="279.4" y="209.3">BIAS_CAP</text>
<text x="337.7" y="207.7">1e-06</text>
<text x="340.4" y="209.3">BIAS_NR</text>
<text x="35.6" y="227.1">GND</text>
<text x="96.5" y="227.1">GND</text>
<text x="157.5" y="227.1">GND</text>
<text x="218.4" y="227.1">GND</text>
<text x="279.4" y="227.1">GND</text>
<text x="340.4" y="227.1">GND</text>
</g>
<g font-size="1.4" fill="#725600">
<text x="79.9" y="48.3">V_LOGIC</text>
<text x="48.4" y="68.6">CURRENT_0</text>
<text x="53.9" y="71.1">GND</text>
<text x="95.1" y="71.1">ADC_SDI</text>
<text x="95.1" y="68.6">ADC_SDO</text>
<text x="48.4" y="73.7">CURRENT_1</text>
<text x="95.1" y="76.2">ADC_CS_N</text>
<text x="95.1" y="73.7">ADC_SCLK</text>
<text x="48.4" y="78.7">CURRENT_2</text>
<text x="48.4" y="83.8">CURRENT_3</text>
<text x="95.1" y="83.8">ADC_RESET_N</text>
<text x="48.4" y="88.9">CURRENT_4</text>
<text x="265.3" y="88.9">VREF_CURRENT</text>
<text x="48.4" y="94">CURRENT_5</text>
<text x="48.4" y="99.1">CURRENT_6</text>
<text x="95.1" y="96.5">ADC_ALARM</text>
<text x="48.4" y="104.1">CURRENT_7</text>
</g>
</svg>
